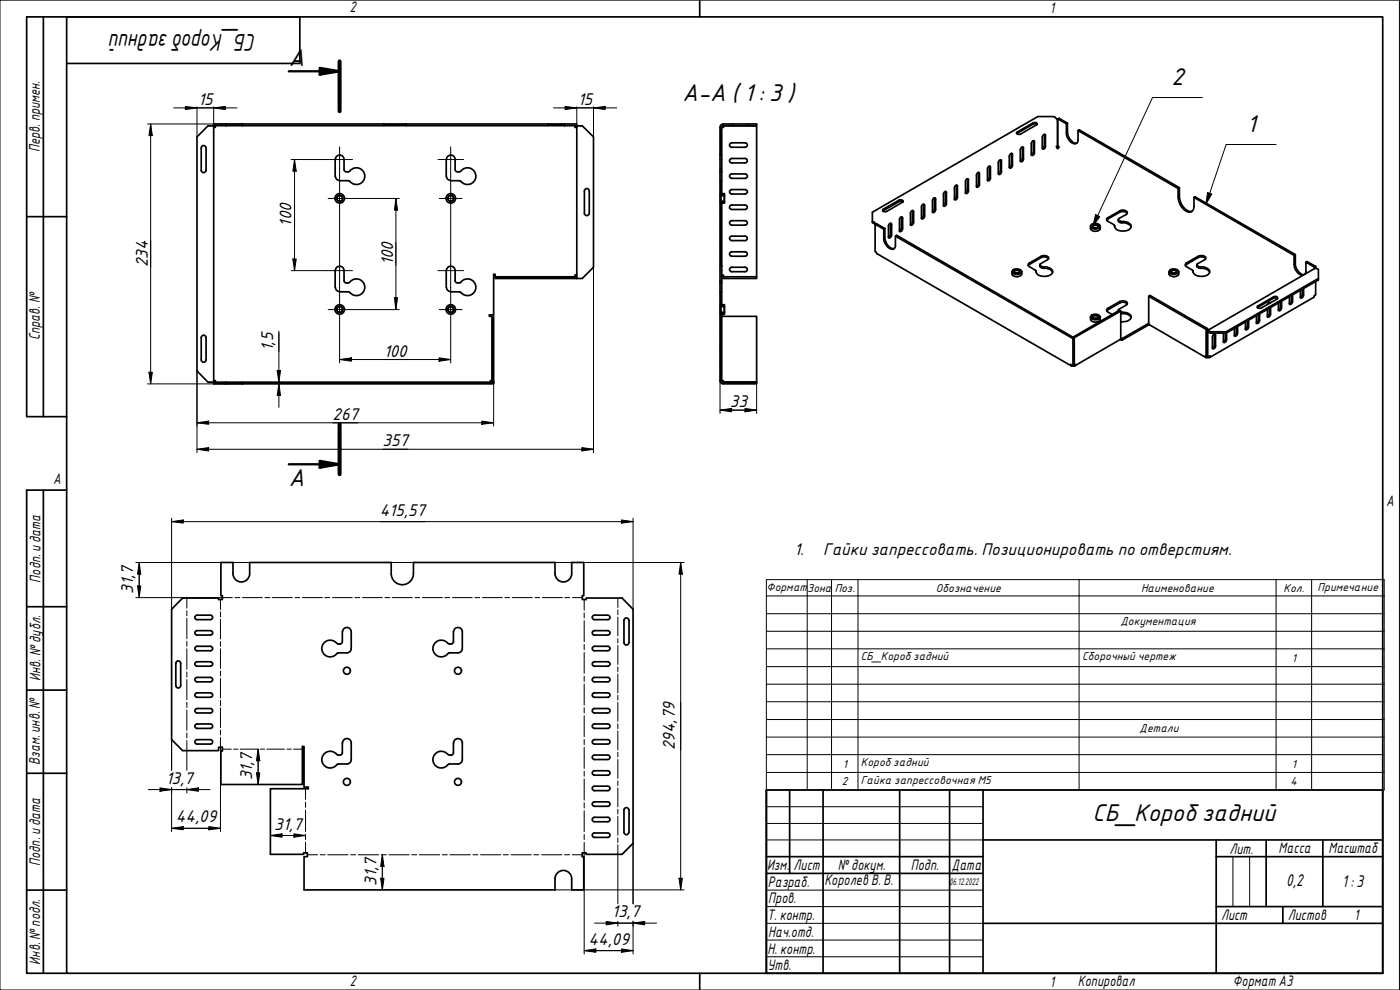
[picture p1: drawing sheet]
<svg xmlns="http://www.w3.org/2000/svg" width="420mm" height="297mm" viewBox="0 0 420 297" stroke-linecap="round" stroke-linejoin="round" font-family="sans-serif">
<g fill="none" stroke="#000" stroke-width=".3">
<path d="M220.2 37.2l-.5 .5M224.7 37.2l-.5 .5M216.6 54.3l-.5 .4M216.6 45.3l-.5 .5M216.6 40.8l-.5 .5M217.4 58.1l-.4 .6M216.6 76.7l-.5 .5M216.6 72.2l-.5 .5M216.6 67.7l-.5 .5M216.6 63.2l-.5 .5M217 60.4l-.3 .5M216.6 90.2l-.5 .5"/>
<path d="M216.6 99.2l-.5 .5M216.6 94.7l-.5 .5M216.6 91.5l.6 .5M216.7 93.7l.5 .6M216.6 112.6l-.5 .5M216.6 108.1l-.5 .5M216.6 103.6l-.5 .5M219 114.7l-.5 .5M223.5 114.7l-.5 .5"/>
</g>
<g fill="none" stroke="#000" stroke-width=".51">
<path d="M64.6 37.7v.5h-.5M67.8 37.2v.5M72.8 37.2v.5M115.3 37.2h6.6v.5h-6.6zM115.3 37.2h-51.2v.5h51.2M121.9 37.7h42.6M121.9 37.2h42.6M164.5 37.2h4.9v.5h-4.9zM169.4 37.2h3.6v.5h-3.6M172.6 37.7v.5h.5M173.1 37.8h1.7l3.3 3.3v39.1l-3.3 3.4h-1.7zM216.6 38.2h.5v-.4h10v45.8h-10"/>
<path d="M217.1 37.7l-.5 .5M217.1 37.2a.98 .98 0 0 0-1 1v8.3h.5v-8.3M217.1 37.2h10v.5h-10M305.1 39.7l5.2-2.9h.5l.5 .3-.2 .4-5 2.8-.8-.1zM311.2 37.4l-.4-.3-.8 .2-4.8 2.8M317.4 35.7v8.1l.4 .2-.4 .6-.3-.6 .3-.2v-7.6l-.3-.5-.9-.7h-4.7l-49.7 28.7v3.1l.8 .5v.4M317.4 35.7l.4-.2 2.6 1.4M317.4 35.7l2.6 1.4M320 37.1v2.8a3.1 3.1 0 0 0 2.9 3.2l.6-.8v-3.1M320.4 36.9v2.8a3.5 3.5 0 0 0 2.4 3.3l.4-.1M320.4 36.9l-.4 .2M323.5 39.2l30.1 17.4"/>
<path d="M323.5 39.2l.4-.2 30 17.3M59.1 41.1l3.3-3.3h1.7v76.9h-1.7l-3.3-3.4zM60.6 43.9l.8-.2 .4 .7v6.7a.73 .73 0 0 1-.7 .7 .73 .73 0 0 1-.7-.7v-6.7zM100.6 52.8a1.3 1.3 0 0 0 1.3 1.4M105 51.3a1.06 1.06 0 0 1-1.7-.5v-3a1.3 1.3 0 0 0-1.4-1.3 1.3 1.3 0 0 0-1.3 1.3v5.1M105 51.3a2.53 2.53 0 0 1 3.7-.2 2.53 2.53 0 0 1-.1 3.8 2.53 2.53 0 0 1-3.7-.6l-3-.1M133.9 47.9v5M134 47.8a1.3 1.3 0 0 1 1.3-1.3 1.3 1.3 0 0 1 1.3 1.3v3l.2 .6 .5 .1M134 52.8a1.3 1.3 0 0 0 1.3 1.4M138.3 51.3l-1 .2M138.4 51.3a2.53 2.53 0 0 1 3.7-.2 2.53 2.53 0 0 1-.2 3.8 2.53 2.53 0 0 1-3.7-.6l-2.9-.1M175.6 56.8l.8-.2 .4 .7v6.7a.73 .73 0 0 1-.7 .7 .73 .73 0 0 1-.7-.7v-6.7z"/>
<path d="M216.1 54.2h.5v4.3h-.5zM216.1 51.5h.5M216.1 46.5v7.7M216.1 58.5v2.1M216.3 58.6v1.8M216.3 58.7v1.7M216.6 58.1h.8v.6h-1.1v-.2h.3zM216.6 46.5v7.7M217.4 58.7v1.7M217.4 58.6v1.8M219.1 43l.5-.2h4a.67 .67 0 0 1 .7 .7 .67 .67 0 0 1-.7 .7l-4.2-.1-.5-.6zM219.1 47.7l.5-.2h4a.67 .67 0 0 1 .7 .7 .67 .67 0 0 1-.7 .7l-4.2-.1-.5-.6z"/>
<path d="M219.1 52.4l.5-.2h4a.67 .67 0 0 1 .7 .7 .67 .67 0 0 1-.7 .6h-4.2l-.5-.7zM219.1 57.1l.5-.2h4a.67 .67 0 0 1 .7 .7 .67 .67 0 0 1-.7 .6h-4.2l-.5-.7zM280.1 59.5l.5-.1 .2 .3v3.2l-.3 .7-.5 .2-.2-3.8zM280.4 59.4v3.3l-.6 .9M283.4 57.6l.4-.1 .2 .1v3.7l-.2 .4-.5 .2-.2-3.8zM283.7 57.5v3.3l-.6 .9M286.7 55.7l.4-.2 .2 .2v3.7l-.2 .4-.5 .2-.2-3.8zM287 55.5v3.4l-.6 .9M290 53.8l.4-.2 .2 .2v3.7l-.2 .4-.5 .2-.1-3.8zM290.3 53.6v3.4l-.5 .9M293.3 51.9l.4-.2 .2 .2v3.6l-.2 .5-.5 .2-.1-3.8zM293.6 51.7v3.4l-.5 .9"/>
<path d="M296.6 50l.4-.2 .2 .2v3.6l-.2 .5-.5 .2-.1-3.8zM296.9 49.8v3.4l-.5 .9M299.9 48.1l.4-.2 .2 .2v3.6l-.2 .5-.5 .2-.2-.3v-3.3zM300.2 47.9v3.4l-.5 .9M303.2 46.2l.4-.2 .2 .2v3.6l-.2 .5-.5 .2-.2-.3v-3.4zM303.5 46v3.4l-.5 .9M306.5 44.3l.4-.2 .2 .1v3.7l-.2 .5-.5 .2-.2-.4v-3.3zM306.8 44.1v3.4l-.5 .9M309.8 42.4l.4-.2 .3 .1v3.7l-.3 .5-.5 .2-.2-.4v-3.3zM310.1 42.2v3.4l-.5 .9M313.1 40.5l.4-.2 .3 .1v3.7l-.3 .5-.5 .2-.2-.4v-3.3zM313.4 40.3v3.4l-.5 .9"/>
<path d="M353.6 56.6a7.9 7.9 0 0 0 .4 4.4 3.5 3.5 0 0 0 3.3 2.6l.3-.1a1.66 1.66 0 0 0 .7-1.5v-2.8M353.9 56.3a8.3 8.3 0 0 0 .4 4.4 3.5 3.5 0 0 0 3.5 2.7M353.9 56.3l-.3 .3M358.3 59.2l30.1 17.4M358.3 59.2l.3-.2 30.1 17.4M216.1 60.6h.5v19.3h-.5zM216.1 79.9v7.7M216.3 60.4h1.1v.5h-.8v-.3zM216.6 79.9v7.7M219.1 61.7l.5-.2h4a.67 .67 0 0 1 .7 .7 .67 .67 0 0 1-.7 .7l-4.2-.1-.5-.6zM219.1 66.4l.5-.2h4a.67 .67 0 0 1 .7 .7 .67 .67 0 0 1-.7 .6h-4.2l-.5-.6zM219.1 71l.5-.1h4a.67 .67 0 0 1 .7 .6 .67 .67 0 0 1-.7 .7l-4.2-.1-.5-.6z"/>
<path d="M219.1 75.7l.5-.1h4a.67 .67 0 0 1 .7 .6 .67 .67 0 0 1-.7 .7l-4.2-.1-.5-.6zM261.8 66.4l1 .8M262.6 67.3v8.2l.6 .6 58.3 33.7M262.6 67.3l.4-.2 2.6 1.5M262.6 67.3l2.6 1.5M265 62.8l4.8-2.7h1l.3 .3-5 3h-1.1l-.1-.3zM265.2 68.8v2.7a3.2 3.2 0 0 0 2.9 3.3l.6-.8v-3.1M265.6 68.6v2.7a3.1 3.1 0 0 0 2.8 3.2M265.6 68.6l-.4 .2M266.9 67.2l.5-.2 .2 .3v3.2l-.3 .7-.5 .2-.2-3.8zM267.2 67v3.5l-.6 .7M268.7 70.9l53.3 30.7"/>
<path d="M268.7 70.9l.4-.3 53.3 30.8M270.2 65.3l.5-.2 .2 .3v3.2l-.3 .7-.5 .2-.2-3.8zM270.5 65.1v3.5l-.6 .7M271 60.6l-1-.2-5.1 2.9M273.5 63.4l.5-.2 .2 .3v3.2l-.3 .7-.5 .2-.2-3.8zM273.8 63.2v3.5l-.6 .7M276.8 61.5l.5-.2 .2 .3v3.2l-.3 .7-.5 .2-.2-3.8zM277.1 61.3v3.5l-.6 .7M308.7 79.1l3.8-2.2a1.46 1.46 0 0 1 2.2 .6l-.4 .5-2.2 1.3v.3l.5 .3a3.6 3.6 0 0 1 3.3 1.4 2.19 2.19 0 0 1-2.8 1.6 1.79 1.79 0 0 1-2.2-1.7l-2.2-1.4zM312 79.5l.1 .5 .5 .4a3.8 3.8 0 0 1 3.3 1.3M314.7 77.6l-.8-.5h-1.1l-4.2 2.6M327.3 67.9a1.48 1.48 0 0 0 .7 1.5 1.48 1.48 0 0 0 1.7-.2l.4-.4 .1-.9"/>
<path d="M327.5 67.5a1.77 1.77 0 0 1 2.7 .4 1.62 1.62 0 0 1-1.5 .9 1.62 1.62 0 0 1-1.4-1.1zM328 67.5l1.1-.1 .5 .2a.91 .91 0 0 1-.7 .9 .91 .91 0 0 1-1-.4zM328.1 68.3l-.1-.2a.77 .77 0 0 1 .7-.6 .77 .77 0 0 1 .8 .6l-.1 .2M328.3 68.4h.9zM328.4 68.4h.7M332.2 65.5l3.8-2.2a1.46 1.46 0 0 1 2.3 .6l-.4 .5-2.2 1.3v.3l.5 .3a3.6 3.6 0 0 1 3.3 1.4 2.08 2.08 0 0 1-2.8 1.6 2.11 2.11 0 0 1-2.4-1.9l-1.8-1a.55 .55 0 0 1-.3-.9zM334.5 67.7v.4M335.6 65.8l.1 .6 .5 .4a3.4 3.4 0 0 1 3.3 1.3M338.3 64l-.8-.5h-1.1l-3.9 2.2-.3 .4M355.9 79.1l3.7-2.2a1.5 1.5 0 0 1 2.3 .6l-.4 .5-2.3 1.3v.3l.5 .3a3.6 3.6 0 0 1 3.3 1.4 2.08 2.08 0 0 1-2.7 1.6 2.12 2.12 0 0 1-2.4-1.8l-1.9-1.1a.56 .56 0 0 1-.1-.9zM359.2 79.5v.5l.5 .4a3.8 3.8 0 0 1 3.3 1.3M361.8 77.6l-.7-.5h-1.2l-4.2 2.6"/>
<path d="M391.9 78.7v2.7l-.2 .9M391.9 78.7l2.6 1.4M391.9 78.7l.3-.2 2.6 1.4M394.8 79.9v.6M394.8 79.9l-.3 .2M101.9 87.5a1.41 1.41 0 0 1-1.3-1.3v-5a1.3 1.3 0 0 1 1.4-1.3 1.3 1.3 0 0 1 1.3 1.3v3a1.15 1.15 0 0 0 1 .7 1.15 1.15 0 0 0 1.1-.7 2.53 2.53 0 0 1 3.6 .5 2.53 2.53 0 0 1-.6 3.6 2.53 2.53 0 0 1-3.5-.6l-3-.1M133.9 81.2v5M134 81.2a1.3 1.3 0 0 1 1.3-1.3 1.3 1.3 0 0 1 1.3 1.3v3l.2 .5 .5 .2M134 86.2a1.3 1.3 0 0 0 1.3 1.3M137.3 84.9h.7a2.54 2.54 0 0 1 3.6-1 2.54 2.54 0 0 1 .7 3.6 2.54 2.54 0 0 1-3.6 .6l-.7-.5h-2.7M147.6 94.9h.5v19.7h-.5zM148.6 83v-.7h-.5v12.2h-1.2v.4h.7"/>
<path d="M148.6 83h24.4v.6h-24.4zM173.1 82.5h-.5v.5M216.1 87.6h.5v4.2h-.5zM216.1 84.9h.5M216.1 91.8v2.1M216.3 93.8l1.1-.1v.6h-.8v-.4zM216.3 91.9v1.9M216.3 92v1.7M216.6 83.4l.5 .1M216.6 94.9h10.5v19.7h-10v-.4h-.5M216.6 91.4h.8v.5l-1.1 .1v-.2h.3zM217.1 83l-.5-.5h.5v.5h10"/>
<path d="M217.4 92v1.7M217.4 91.9v1.9M219.1 80.4l.5-.2h4a.67 .67 0 0 1 .7 .7 .67 .67 0 0 1-.7 .6h-4.2l-.5-.6zM303.7 81.3a1.82 1.82 0 0 1 2.9 .2 1.62 1.62 0 0 1-1.5 .8 1.62 1.62 0 0 1-1.4-1zM303.7 81.5a1.47 1.47 0 0 0 .8 1.5 1.47 1.47 0 0 0 1.6-.2l.5-.4v-.9M304.3 81.3a1.08 1.08 0 0 1 1.8 .3 1.13 1.13 0 0 1-1.9-.1zM304.5 81.9l-.1-.1a.87 .87 0 0 1 .7-.7 .87 .87 0 0 1 .9 .5l-.2 .3M304.7 82h.9h-.9M304.8 82h.7M311 81.3v.3M327.3 95.1a1.48 1.48 0 0 0 .7 1.5 1.48 1.48 0 0 0 1.7-.2l.4-.3 .1-1M327.5 94.7a1.77 1.77 0 0 1 2.7 .5 1.68 1.68 0 0 1-2.9-.2z"/>
<path d="M327.9 94.9a1.02 1.02 0 0 1 1.7 .3 .97 .97 0 0 1-1 .5 .97 .97 0 0 1-.7-.8zM328.1 95.5l-.1-.1a.77 .77 0 0 1 .7-.7 .77 .77 0 0 1 .8 .7l-.1 .1M328.3 95.6h.9zM328.4 95.6h.7M335.6 93.1v.2M335.7 93.3l.1-.5 2.4-1.4a.79 .79 0 0 0-.1-.9 .79 .79 0 0 0-.9-.2l-1.2 .2-3.5 2a.55 .55 0 0 0-.3 .9l1.6 .9M336.4 94a3.4 3.4 0 0 1 3.1 1.3M336.4 93.6a3.4 3.4 0 0 1 3.1 1.3 2.13 2.13 0 0 1-2.6 1.7l-.5-.1M336.4 93.3v8.2M338.3 91.2l-.8-.5-1.1 .1-4.2 2.5M344.7 97l.2 .4 17 9.9M344.7 97v-8.1l.4-.3 17.3 10"/>
<path d="M344.7 97l-8 4.6M344.7 88.9l17.3 10M344.9 97.4l-8.2 4.7M350.8 81.5a1.47 1.47 0 0 0 .8 1.5 1.47 1.47 0 0 0 1.7-.2l.4-.4 .1-.9M351 81.1a1.8 1.8 0 0 1 2.8 .4 1.74 1.74 0 0 1-3 .1zM351.5 81.3a1.01 1.01 0 0 1 1.7 .3 1.13 1.13 0 0 1-1.9-.1zM351.7 81.9l-.2-.1a.77 .77 0 0 1 .8-.7 .77 .77 0 0 1 .8 .7l-.2 .1M351.9 82h.8zM352 82h.6M358.1 81.3v.3M362.3 99.2l32.4-18.7 1 .3v3.2l-27.7 15.9M362.4 98.6l-.4 .3v8.1"/>
<path d="M362.4 98.6v.6M363.3 99.9l-.7-.3-.1 .1v7.5l.7-.4-.2 .4h-.5M363.3 99.6l-.9-.4-.3 .5v7.3l.4 .2M363.3 99.6h4.7v.3M363.3 99.6v.3M363.3 99.9h4.7M367.7 99.9v2l-.5 .7M368.1 99.9v2l-.1 .5-.6 .4-.2-.1v-2.8M371 98.2v1.8l-.5 .7M371.4 98v2l-.1 .5-.6 .4-.2-.1v-2.3M374.3 96.3v1.8l-.5 .7M374.7 96.1v2l-.1 .5-.6 .4-.2-.1v-2.3"/>
<path d="M377.3 91.9l5.2-3 .9 .3-.1 .5-5 2.8-.8-.1zM377.6 94.3v1.9l-.5 .7M378 94.2v2l-.3 .7-.4 .2-.2-.1v-2.3M380.9 92.4v1.9l-.5 .7M380.9 90.7v.3M381.3 90.9l-.5-.1-.4 .6M381.3 92.3v2l-.3 .7-.4 .2-.2-.2v-2.2M383.4 89.6l-.7-.3-.5 .2-4.8 2.8M384.2 90.5v1.9l-.5 .7M384.6 90.3v2.1l-.3 .7-.4 .2-.2-.2v-2.2M387.5 88.6v1.9l-.5 .7M387.9 88.4v2.1l-.3 .7-.4 .2-.2-.2v-2.2"/>
<path d="M390.8 86.7v1.7l-.5 .9M391.2 86.5v2.1l-.3 .7-.4 .2-.2-.2v-2.2M391.4 82.4a3.4 3.4 0 0 1-2.7-3.3v-2.7l-.3 .2v2.8a3.4 3.4 0 0 0 2.6 3.2M394.5 80.1v.5M394.8 84.4v4.1l-.3 .2-.2 .5-31.3 18.1M395.7 83.6l-27.7 16M60.4 101.3v6.7a.73 .73 0 0 0 .7 .7 .73 .73 0 0 0 .7-.7v-6.7M60.4 101.3a.73 .73 0 0 1 .7-.7 .73 .73 0 0 1 .7 .7M64.1 114.2h.5v.5M67.8 114.7h5v.5M67.8 114.7h-3.7v.5h84v-.5h-75.3M67.8 114.7v.5"/>
<path d="M147.6 114.2h-.5v.5M216.6 114.2l.5 .5M216.6 114.2v-20.3h-.5v20.3a.99 .99 0 0 0 1 1M217.1 114.7h10v.5h-10M322 101.6v8.1l-.7-.4 .3 .5 .4-.1M322 101.6l.4-.2v8.1l-.4 .2M322.1 101.1l13.9-8 .4 .2-14 8M322.1 101.1l.3 .2M322.1 101.1v.1M322.4 109.5l.3-.2-.1 .4h-.6M322.4 101.3v8.2M336.4 101.5l.3 .1v.5l-.5-.3"/>
<path d="M336.4 101.5l-.2 .3-13.7 8M362.1 107l-.3-.2 .2 .5 .5-.1M364 100.6l.5-.3 .3 .3v3.2l-.1 .5-.5 .4-.3-.3zM364.4 100.3v3.5l-.5 .7M69.9 172.1v-3.3h-3.6v9.9h.4v1.2h-1.1v-.5h-10.8l-3.3 3.4v39.1l3.3 3.3h10.8v-1h1.1v1.1h-.4v10.1h24.4v-11.4h.5v12.1h1.3v.6h-11.3v19.6h9.9v-.4h1.2v1.1h-1.1v10h75.4v-3.3M69.9 172.1a2.51 2.51 0 0 0 2.5 2.5 2.51 2.51 0 0 0 2.5-2.5M74.9 172.1v-3.3h42.5v3.3M117.4 172.1a3.3 3.3 0 0 0 3.3 3.3 3.3 3.3 0 0 0 3.4-3.3M124.1 172.1v-3.3h42.5v3.3M166.6 172.1a2.51 2.51 0 0 0 2.5 2.5 2.51 2.51 0 0 0 2.5-2.5M171.6 172.1v-3.3h3.6v9.9h-.4v1.2h1.1v-.5h10.8l3.3 3.4v70.2l-3.3 3.3h-10.8v-.4h-1.1v1.1h.4v10h-3.6v-3.3M52.8 199a.73 .73 0 0 1 .7-.7 .73 .73 0 0 1 .7 .7"/>
<path d="M52.8 199v6.7M54.2 199v6.7M63.1 198.6h-3.9a.67 .67 0 0 0-.7 .6 .67 .67 0 0 0 .7 .7h3.9M63.1 193.9h-3.9a.67 .67 0 0 0-.7 .7 .67 .67 0 0 0 .7 .6h3.9M63.1 189.2h-3.9a.67 .67 0 0 0-.7 .7 .67 .67 0 0 0 .7 .6h3.9M63.1 184.6h-3.9a.67 .67 0 0 0-.7 .6 .67 .67 0 0 0 .7 .7h3.9M63.2 198.6a.67 .67 0 0 1 .6 .6 .67 .67 0 0 1-.6 .7M63.2 193.9a.67 .67 0 0 1 .6 .7 .67 .67 0 0 1-.6 .6M63.2 189.2a.67 .67 0 0 1 .6 .7 .67 .67 0 0 1-.6 .6M63.2 184.6a.67 .67 0 0 1 .6 .6 .67 .67 0 0 1-.6 .7M101.5 195.9h2.6M101.6 193.2a4.4 4.4 0 0 0-3.3-1 2.51 2.51 0 0 0-1.3 3.8 2.51 2.51 0 0 0 4 .2"/>
<path d="M101.6 195.9l-.5 .2M102.7 192.5l-.4 .7h-.8M102.7 189.5v3.1M102.8 189.6a1.3 1.3 0 0 1 1.3-1.3 1.3 1.3 0 0 1 1.3 1.3M105.4 189.5v5.1a1.3 1.3 0 0 1-1.3 1.3M136.1 192.5a1.12 1.12 0 0 1-1 .8 1.12 1.12 0 0 1-1.1-.7 2.51 2.51 0 0 0-3.5 .4 2.51 2.51 0 0 0 .3 3.5 2.51 2.51 0 0 0 3.6-.3M136.1 189.5v3.1M136.1 189.6a1.3 1.3 0 0 1 1.3-1.3 1.3 1.3 0 0 1 1.3 1.3M137.4 195.9h-2.5l-.5 .2M138.7 189.5v5.1a1.3 1.3 0 0 1-1.3 1.3M178.4 198.6h4a.67 .67 0 0 1 .7 .6 .67 .67 0 0 1-.7 .7h-4M178.4 193.9h4a.67 .67 0 0 1 .7 .7 .67 .67 0 0 1-.7 .6h-4"/>
<path d="M178.4 189.2h4a.67 .67 0 0 1 .7 .7 .67 .67 0 0 1-.7 .6h-4M178.4 184.6h4a.67 .67 0 0 1 .7 .6 .67 .67 0 0 1-.7 .7h-4M178.4 198.6a.67 .67 0 0 0-.7 .6 .67 .67 0 0 0 .7 .7M178.4 193.9a.67 .67 0 0 0-.7 .7 .67 .67 0 0 0 .7 .6M178.4 189.2a.67 .67 0 0 0-.7 .7 .67 .67 0 0 0 .7 .6M178.4 184.6a.67 .67 0 0 0-.7 .6 .67 .67 0 0 0 .7 .7M187.3 186.1a.73 .73 0 0 1 .7-.7 .73 .73 0 0 1 .7 .7M187.3 186.1v6.7M187.3 192.8a.73 .73 0 0 0 .7 .7 .73 .73 0 0 0 .7-.7M188.8 186.1v6.7M52.8 205.7a.73 .73 0 0 0 .7 .7 .73 .73 0 0 0 .7-.7M63.1 217.2h-3.9a.67 .67 0 0 0-.7 .7 .67 .67 0 0 0 .7 .7h3.9"/>
<path d="M63.1 212.6h-3.9a.67 .67 0 0 0-.7 .7 .67 .67 0 0 0 .7 .6h3.9M63.1 207.9h-3.9a.67 .67 0 0 0-.7 .7 .67 .67 0 0 0 .7 .6h3.9M63.1 203.2h-3.9a.67 .67 0 0 0-.7 .7 .67 .67 0 0 0 .7 .7h3.9M63.2 217.2a.67 .67 0 0 1 .6 .7 .67 .67 0 0 1-.6 .7M63.2 212.6a.67 .67 0 0 1 .6 .7 .67 .67 0 0 1-.6 .6M63.2 207.9a.67 .67 0 0 1 .6 .7 .67 .67 0 0 1-.6 .6M63.2 203.2a.67 .67 0 0 1 .6 .7 .67 .67 0 0 1-.6 .7M178.4 217.2h4a.67 .67 0 0 1 .7 .7 .67 .67 0 0 1-.7 .7h-4M178.4 212.6h4a.67 .67 0 0 1 .7 .7 .67 .67 0 0 1-.7 .6h-4M178.4 207.9h4a.67 .67 0 0 1 .7 .7 .67 .67 0 0 1-.7 .6h-4M178.4 203.2h4a.67 .67 0 0 1 .7 .7 .67 .67 0 0 1-.7 .7h-4M178.4 217.2a.67 .67 0 0 0-.7 .7 .67 .67 0 0 0 .7 .7"/>
<path d="M178.4 212.6a.67 .67 0 0 0-.7 .7 .67 .67 0 0 0 .7 .6M178.4 207.9a.67 .67 0 0 0-.7 .7 .67 .67 0 0 0 .7 .6M178.4 203.2a.67 .67 0 0 0-.7 .7 .67 .67 0 0 0 .7 .7M63.1 221.9h-3.9a.67 .67 0 0 0-.7 .7 .67 .67 0 0 0 .7 .7h3.9M63.2 221.9a.67 .67 0 0 1 .6 .7 .67 .67 0 0 1-.6 .7M101 226.3a2.51 2.51 0 0 0-3.6-.2 2.51 2.51 0 0 0 0 3.7 2.51 2.51 0 0 0 3.6-.3M101.1 226.3l.5 .3M101.5 229.2h2.6M101.6 229.2l-.5 .3M102.7 222.9v3.2l-.4 .4-.8 .1M102.8 222.9a1.3 1.3 0 0 1 1.3-1.3 1.3 1.3 0 0 1 1.3 1.3M105.4 227.9a1.3 1.3 0 0 1-1.3 1.3"/>
<path d="M105.4 222.9v5M134.4 226.3a2.51 2.51 0 0 0-3.7-.2 2.51 2.51 0 0 0 0 3.7 2.51 2.51 0 0 0 3.7-.3M136.1 222.9v3a1.01 1.01 0 0 1-1.7 .4M136.1 222.9a1.3 1.3 0 0 1 1.3-1.3 1.3 1.3 0 0 1 1.3 1.3M137.4 229.2h-2.5l-.5 .3M138.7 227.9a1.3 1.3 0 0 1-1.3 1.3M138.7 222.9v5M178.4 221.9h4a.67 .67 0 0 1 .7 .7 .67 .67 0 0 1-.7 .7h-4M178.4 235.9h4a.67 .67 0 0 1 .7 .7 .67 .67 0 0 1-.7 .6h-4M178.4 231.3h4a.67 .67 0 0 1 .7 .6 .67 .67 0 0 1-.7 .7h-4M178.4 226.6h4a.67 .67 0 0 1 .7 .6 .67 .67 0 0 1-.7 .7h-4M178.4 221.9a.67 .67 0 0 0-.7 .7 .67 .67 0 0 0 .7 .7"/>
<path d="M178.4 235.9a.67 .67 0 0 0-.7 .7 .67 .67 0 0 0 .7 .6M178.4 231.3a.67 .67 0 0 0-.7 .6 .67 .67 0 0 0 .7 .7M178.4 226.6a.67 .67 0 0 0-.7 .6 .67 .67 0 0 0 .7 .7M178.4 245.2h4a.67 .67 0 0 1 .7 .7 .67 .67 0 0 1-.7 .7h-4M178.4 240.6h4a.67 .67 0 0 1 .7 .7 .67 .67 0 0 1-.7 .6h-4M178.4 249.9h4a.67 .67 0 0 1 .7 .7 .67 .67 0 0 1-.7 .7h-4M178.4 245.2a.67 .67 0 0 0-.7 .7 .67 .67 0 0 0 .7 .7M178.4 240.6a.67 .67 0 0 0-.7 .7 .67 .67 0 0 0 .7 .6M178.4 249.9a.67 .67 0 0 0-.7 .7 .67 .67 0 0 0 .7 .7M188.7 243a.73 .73 0 0 0-.7-.7 .73 .73 0 0 0-.7 .7v6.7a.73 .73 0 0 0 .7 .7 .73 .73 0 0 0 .7-.7M188.8 243v6.7M166.6 263.7a2.51 2.51 0 0 1 2.5-2.5 2.51 2.51 0 0 1 2.5 2.5"/>
<circle cx="101.9" cy="59.5" r=".86"/>
<circle cx="101.9" cy="59.5" r=".92"/>
<circle cx="101.9" cy="59.5" r="1.43"/>
<circle cx="135.3" cy="59.5" r=".86"/>
<circle cx="135.3" cy="59.5" r=".92"/>
<circle cx="135.3" cy="59.5" r="1.43"/>
<circle cx="101.9" cy="92.9" r=".86"/>
<circle cx="101.9" cy="92.9" r=".92"/>
<circle cx="101.9" cy="92.9" r="1.43"/>
<circle cx="135.3" cy="92.9" r=".86"/>
<circle cx="135.3" cy="92.9" r=".92"/>
<circle cx="135.3" cy="92.9" r="1.43"/>
<circle cx="104.1" cy="201.2" r="1.05"/>
<circle cx="137.4" cy="201.2" r="1.05"/>
<circle cx="104.1" cy="234.6" r="1.05"/>
<circle cx="137.4" cy="234.6" r="1.05"/>
</g>
<g fill="none" stroke="#000" stroke-width=".3">
<path d="M56.1 179.4v3.1M66.2 179.9v3M66.7 179.3h3M70.5 179.3h1.5M72.8 179.3h5.9M79.5 179.3h1.5M81.7 179.3h6.1M88.5 179.3h1.5M90.7 179.3h6.1M97.5 179.3h1.5M99.8 179.3h5.9M106.5 179.3h1.5"/>
<path d="M108.8 179.3h5.9M115.5 179.3h1.5M117.7 179.3h6.1M124.5 179.3h1.5M126.7 179.3h6.1M133.5 179.3h1.5M135.8 179.3h5.9M142.5 179.3h1.5M144.8 179.3h5.9M151.5 179.3h1.5M153.7 179.3h6.1M160.5 179.3h1.5"/>
<path d="M162.8 179.3h6M169.5 179.3h1.5M171.8 179.3h3M175.3 179.9v3.2M185.4 179.4v2.9M56.1 183.2v1.6M56.1 185.5v6.1M56.1 192.4v1.5M56.1 194.7v6.1M66.2 183.6v1.5M66.2 185.8v5.9M66.2 192.5v1.4"/>
<path d="M66.2 194.7v5.9M175.3 183.9v1.5M175.3 186.2v6.4M175.3 193.3v1.6M175.3 195.8v6.2M185.4 183v1.5M185.4 185.2v5.6M185.4 191.6v1.4M185.4 193.7v5.7M56.1 201.6v1.5M56.1 203.9v6.1M56.1 210.7v1.6"/>
<path d="M56.1 213v6.1M56.1 219.9v1.5M66.2 201.3v1.5M66.2 203.6v5.9M66.2 210.2v1.5M66.2 212.4v5.9M66.2 219.1v1.4M175.3 202.9v1.6M175.3 205.2v6.4M175.3 212.3v1.6M175.3 214.7v6.3M185.4 200.1v1.4"/>
<path d="M185.4 202.2v5.7M185.4 208.6v1.4M185.4 210.7v5.8M185.4 217.2v1.4M185.4 219.3v5.7M56.1 222.2v3M66.2 221.3v2.9M66.7 224.8h2.7M70.1 224.8h1.3M72.1 224.8h5.3M78.1 224.8h1.3M80.1 224.8h5.3"/>
<path d="M86.1 224.8h1.3M88.1 224.8h2.6M91.7 236.7v3.1M175.3 221.9v1.5M175.3 224.2v6.4M175.3 231.4v1.5M175.3 233.7v6.4M185.4 225.7v1.4M185.4 227.9v5.6M185.4 234.3v1.4M185.4 236.4v5.7M91.7 240.7v1.5"/>
<path d="M91.7 243.1v6.4M91.7 250.3v1.6M91.7 252.7v3.2M92.3 256.5h3M96.1 256.5h1.5M98.4 256.5h6.1M105.2 256.5h1.5M107.5 256.5h6.2M114.4 256.5h1.6M116.7 256.5h6.1M123.6 256.5h1.5M125.9 256.5h6.1"/>
<path d="M132.7 256.5h1.5M135 256.5h6.2M141.9 256.5h1.5M144.2 256.5h6.1M151.1 256.5h1.5M153.4 256.5h6M160.2 256.5h1.5M162.6 256.5h6.1M169.4 256.5h1.5M171.7 256.5h3.1M175.3 240.8v1.6M175.3 243.3v6.2"/>
<path d="M175.3 250.4v1.6M175.3 252.7v3.2M185.4 242.8v1.5M185.4 245v5.6M185.4 251.4v1.4M185.4 253.5v2.8"/>
</g>
<path d="M101.9 18.4v15M101.9 127.3v15" fill="none" stroke="#000" stroke-width="1.2"/>
<path d="M86.7 21.4h15.2M95.9 20.4l6 1-6 1zM86.7 139.3h15.2M95.9 138.3l6 1-6 1z" fill="none" stroke="#000" stroke-width=".7"/>
<g fill="#000">
<path d="M95.9 20.4l6 1-6 1z" fill-rule="evenodd"/>
<path d="M95.9 138.3l6 1-6 1z" fill-rule="evenodd"/>
</g>
<path d="M20 5.1h395v286.9h-395zM210 0v5.1M210 292v5" fill="none" stroke="#000" stroke-width=".51"/>
<path d="M0 0h420v297h-420z" fill="none" stroke="#000" stroke-width=".3"/>
<g fill="none" stroke="#000" stroke-width=".51">
<path d="M230 237h185v55h-185zM237 237v25.1M247 237v55M270 237v55M285 237v55M295 237v55M230 257h65M295 252h120M365 257h50M365 252v40M380 252v20M397 252v20"/>
<path d="M230 262.1h65M295 277h120M365 272h50M385 272v5"/>
</g>
<path d="M230 242h65M230 247.1h65M230 252h65M370 257v15M375 257v15M230 267.1h65M230 272h65M230 277h65M230 282.1h65M230 287.1h65" fill="none" stroke="#000" stroke-width=".3"/>
<path d="M13 5.1v119.9M20 19h70v-13.9h-82v119.9h12M8 65h12M13 147.1v144.9M20 147.1h-12v144.9h12M8 182h12M8 207.1h12M8 232h12M8 267.1h12" fill="none" stroke="#000" stroke-width=".51"/>
<g fill="none" stroke="#000" stroke-width=".3">
<path d="M44.3 37.2h28.5M45.2 37.2l.5 3.5h-1zM45.2 37.2v78M52.1 32.4h19M55.6 31.9l3.5 .5-3.5 .5zM59.1 32.1v9M64.1 32.4l3.5-.5v1zM64.1 32.1v5.7M166.1 32.4h19M169.6 31.9l3.5 .5-3.5 .5zM173.1 32.1v5.7M178.1 32.4l3.5-.5v1z"/>
<path d="M178.1 32.1v9M87.4 47.9h10.7M88.4 47.9l.5 3.5h-1zM88.4 47.9v33.3M101.9 52.9v3.2M105.4 59.5h14.4M118.8 59.5l.5 3.5h-.9zM118.8 59.5v33.4M135.3 52.9v3.2M87.9 77.7h1l-.5 3.5zM101.9 63v14.3M135.3 63v14.3"/>
<path d="M83.7 99.4v22.8M83.7 99.9v5.6M87.4 81.2h10.7M101.9 86.2v3.3M101.9 96.3v12.6M105.4 92.9h14.4M118.4 89.3h.9l-.5 3.6zM135.3 86.2v3.3M135.3 96.3v12.6M178.1 80.2v55.6M44.3 115.2h28.5M44.7 111.7h1l-.5 3.5z"/>
<path d="M59.1 111.3v24.5M83.2 111.2h1l-.5 3.5zM83.7 115.2l.5 3.5h-1zM101.9 107.9l3.6-.5v1zM101.9 107.9h33.4M131.8 107.4l3.5 .5-3.5 .5zM148.1 114.6v13.2M216.1 114.2v9.9M227.1 114.6v9.5M59.1 134.8l3.5-.5v1zM59.1 126.9l3.5-.5v.9zM59.1 134.8h119"/>
<path d="M59.1 126.9h89M144.6 126.4l3.5 .5-3.5 .4zM174.6 134.3l3.5 .5-3.5 .5zM216.1 123l3.5-.5v1.1zM216.1 123h11M223.6 122.5l3.5 .5-3.5 .6zM51.5 156.5l3.5-.5v1zM51.5 155.5v27.3M51.5 156.5h138.5M186.5 156l3.5 .5-3.5 .5zM190 155.5v27.3M40.8 179.3h25.9"/>
<path d="M40.8 168.8h34.1M41.3 175.8h.9l-.4 3.5zM41.8 168.8l.4 3.5h-.9zM41.8 168.8v10.5M117.4 168.8h87.9M204.3 168.8l.5 3.5h-1zM204.3 168.8v98.2M44.5 236.9h18.6M48 236.4l3.5 .5-3.5 .5zM51.5 221.9v9.2M51.5 236.3v13.2M56.1 236.9l3.5-.5v1z"/>
<path d="M56.1 225.2v5.9M56.1 236.3v1.6M66.2 224.2v25.3M77 231.9h1l-.5 3.5zM77.5 224.8l.5 3.5h-1zM77.5 224.8v10.6M51.5 248.5l3.5-.5v1zM51.5 248.5h14.7M62.7 248l3.5 .5-3.5 .5zM81.2 250.7l3.4-.5v1zM81.2 250.7h10.5M88.2 250.2l3.5 .5-3.5 .5z"/>
<path d="M114.7 256.5l.6 3.5h-1.1zM114.7 256.5v10.5M175.3 255.9v30.3M185.4 256.3v14.9M190 253v18.2M114.2 263.5h1.1l-.6 3.5zM166.6 267h38.7M178.4 277h18.6M181.9 276.5l3.5 .5-3.5 .5zM185.4 276.4v1.5M190 277l3.5-.5v1zM190 276.4v9.8"/>
<path d="M203.8 263.5h1l-.5 3.5zM175.3 285.2l3.5-.5v1zM175.3 285.2h14.7M186.5 284.7l3.5 .5-3.5 .5z"/>
</g>
<g fill="#000">
<path d="M55.6 31.9l3.5 .5-3.5 .5z" fill-rule="evenodd"/>
<path d="M64.1 32.4l3.5-.5v1z" fill-rule="evenodd"/>
<path d="M169.6 31.9l3.5 .5-3.5 .5z" fill-rule="evenodd"/>
<path d="M178.1 32.4l3.5-.5v1z" fill-rule="evenodd"/>
<path d="M45.2 37.2l.5 3.5h-1z" fill-rule="evenodd"/>
<path d="M88.4 47.9l.5 3.5h-1z" fill-rule="evenodd"/>
<path d="M87.9 77.7h1l-.5 3.5z" fill-rule="evenodd"/>
<path d="M118.8 59.5l.5 3.5h-.9z" fill-rule="evenodd"/>
<path d="M118.4 89.3h.9l-.5 3.6z" fill-rule="evenodd"/>
<path d="M44.7 111.7h1l-.5 3.5z" fill-rule="evenodd"/>
<path d="M83.2 111.2h1l-.5 3.5z" fill-rule="evenodd"/>
<path d="M83.7 115.2l.5 3.5h-1z" fill-rule="evenodd"/>
<path d="M101.9 107.9l3.6-.5v1z" fill-rule="evenodd"/>
<path d="M131.8 107.4l3.5 .5-3.5 .5z" fill-rule="evenodd"/>
<path d="M59.1 134.8l3.5-.5v1z" fill-rule="evenodd"/>
<path d="M59.1 126.9l3.5-.5v.9z" fill-rule="evenodd"/>
<path d="M144.6 126.4l3.5 .5-3.5 .4z" fill-rule="evenodd"/>
<path d="M174.6 134.3l3.5 .5-3.5 .5z" fill-rule="evenodd"/>
<path d="M216.1 123l3.5-.5v1.1z" fill-rule="evenodd"/>
<path d="M223.6 122.5l3.5 .5-3.5 .6z" fill-rule="evenodd"/>
<path d="M51.5 156.5l3.5-.5v1z" fill-rule="evenodd"/>
<path d="M186.5 156l3.5 .5-3.5 .5z" fill-rule="evenodd"/>
<path d="M41.3 175.8h.9l-.4 3.5z" fill-rule="evenodd"/>
<path d="M41.8 168.8l.4 3.5h-.9z" fill-rule="evenodd"/>
<path d="M204.3 168.8l.5 3.5h-1z" fill-rule="evenodd"/>
<path d="M48 236.4l3.5 .5-3.5 .5z" fill-rule="evenodd"/>
<path d="M56.1 236.9l3.5-.5v1z" fill-rule="evenodd"/>
<path d="M77 231.9h1l-.5 3.5z" fill-rule="evenodd"/>
<path d="M77.5 224.8l.5 3.5h-1z" fill-rule="evenodd"/>
<path d="M51.5 248.5l3.5-.5v1z" fill-rule="evenodd"/>
<path d="M62.7 248l3.5 .5-3.5 .5z" fill-rule="evenodd"/>
<path d="M81.2 250.7l3.4-.5v1z" fill-rule="evenodd"/>
<path d="M88.2 250.2l3.5 .5-3.5 .5z" fill-rule="evenodd"/>
<path d="M114.7 256.5l.6 3.5h-1.1z" fill-rule="evenodd"/>
<path d="M114.2 263.5h1.1l-.6 3.5z" fill-rule="evenodd"/>
<path d="M181.9 276.5l3.5 .5-3.5 .5z" fill-rule="evenodd"/>
<path d="M190 277l3.5-.5v1z" fill-rule="evenodd"/>
<path d="M203.8 263.5h1l-.5 3.5z" fill-rule="evenodd"/>
<path d="M175.3 285.2l3.5-.5v1z" fill-rule="evenodd"/>
<path d="M186.5 284.7l3.5 .5-3.5 .5z" fill-rule="evenodd"/>
</g>
<g fill="none" stroke="#000" stroke-width=".3">
<path d="M98.1 47.9h7.7M98.5 59.5h6.9M101.9 56.1v6.9M101.9 44.1v8.8M131.4 47.9h7.7M131.8 59.5h6.9M135.3 56.1v6.9M135.3 44.1v8.8M101.9 77.3v8.9M135.3 77.3v8.9M98.1 81.2h7.7M98.5 92.9h6.9"/>
<path d="M101.9 89.5v6.8M131.4 81.2h7.7M131.8 92.9h6.9M135.3 89.5v6.8"/>
</g>
<g fill="none" stroke="#000" stroke-width=".3">
<path d="M360.9 29.3h-15l-17.9 38.6M362.4 57.8l1.3 .4-1.8 3.1zM383 43.4h-15l-6.1 17.9M328.8 64.4l1.3 .6-2.1 2.9zM230 173.9h185.4v63.1h-185.4zM230 178.8h185.4M242.3 173.9v63.1M249.6 173.9v63.1M257.5 173.9v63.1M323.8 173.9v63.1M383 173.9v63.1M393.6 173.9v63.1"/>
<path d="M230 184.1h185.4M230 189.4h185.4M230 194.7h185.4M230 200h185.4M230 205.3h185.4M230 210.6h185.4M230 215.9h185.4M230 221.2h185.4M230 226.4h185.4M230 231.8h185.4"/>
</g>
<g fill="#000">
<path d="M362.4 57.8l1.3 .4-1.8 3.1z" fill-rule="evenodd"/>
<path d="M328.8 64.4l1.3 .6-2.1 2.9z" fill-rule="evenodd"/>
</g>
<g font-size="7">
<text x="76.8" y="10.3" transform="rotate(180 76.8 10.3)">СБ_Коробзадний</text>
<text x="86.7" y="19.9">A</text>
<text x="351.5" y="25.5">2</text>
<text x="204.9" y="30.2">A-A (1: 3 )</text>
<text x="374.2" y="39.6">1</text>
<text x="86.7" y="145.8">A</text>
<text x="327.9" y="246.2">СБ_Коробзадний</text>
</g>
<g font-size="4.9">
<text x="59.4" y="31.5">15</text>
<text x="173.4" y="31.5">15</text>
<text x="87.5" y="68" transform="rotate(-90 87.5 68)">100</text>
<text x="44.4" y="80.2" transform="rotate(-90 44.4 80.2)">234</text>
<text x="118" y="79.6" transform="rotate(-90 118 79.6)">100</text>
<text x="82" y="105.5" transform="rotate(-90 82 105.5)">1,5</text>
<text x="115.2" y="107">100</text>
<text x="99.8" y="125.9">267</text>
<text x="219.1" y="122.2">33</text>
<text x="114.8" y="133.9">357</text>
<text x="114" y="154.7">415,57</text>
<text x="238.3" y="166.5">1.</text>
<text x="247.1" y="166.5">Гайки запрессовать. Позиционировать по отверстиям.</text>
<text x="40" y="178.1" transform="rotate(-90 40 178.1)">31,7</text>
<text x="202.5" y="225" transform="rotate(-90 202.5 225)">294,79</text>
<text x="49.7" y="235.1">13,7</text>
<text x="75.7" y="234.2" transform="rotate(-90 75.7 234.2)">31,7</text>
<text x="52.8" y="246.7">44,09</text>
<text x="82.3" y="249">31,7</text>
<text x="113" y="265.8" transform="rotate(-90 113 265.8)">31,7</text>
<text x="386" y="265.9">0,2</text>
<text x="402.8" y="266.2">1: 3</text>
<text x="183.6" y="275.2">13,7</text>
<text x="176.6" y="283.5">44,09</text>
</g>
<g font-size="4.4">
<text x="105" y="3.7">2</text>
<text x="315" y="3.8">1</text>
<text x="11.9" y="45.6" transform="rotate(-90 11.9 45.6)">Перв. примен.</text>
<text x="12" y="102.2" transform="rotate(-90 12 102.2)">Справ. №</text>
<text x="16" y="145.2">A</text>
<text x="416" y="151.7">A</text>
<text x="12.2" y="174.8" transform="rotate(-90 12.2 174.8)">Подп. идата</text>
<text x="12.2" y="204.3" transform="rotate(-90 12.2 204.3)">Инв. №дубл.</text>
<text x="12" y="229.5" transform="rotate(-90 12 229.5)">Взам. инв. №</text>
<text x="369" y="256.1">Лит.</text>
<text x="383.7" y="256.1">Масса</text>
<text x="398.7" y="256.1">Масштаб</text>
<text x="12.1" y="259.8" transform="rotate(-90 12.1 259.8)">Подп. идата</text>
<text x="230.2" y="261.1">Изм.</text>
<text x="238.2" y="261.1">Лист</text>
<text x="251.5" y="261">№докум.</text>
<text x="273.4" y="261.2">Подп.</text>
<text x="285.6" y="261.2">Дата</text>
<text x="230.4" y="266.1">Разраб.</text>
<text x="247.4" y="265.7">Королев В. В.</text>
<text x="230.6" y="271.1">Пров.</text>
<text x="230.3" y="276.1">Т. контр.</text>
<text x="230.5" y="281.1">Нач.отд.</text>
<text x="366.5" y="276.1">Лист</text>
<text x="386.5" y="276.1">Листов</text>
<text x="406.4" y="276">1</text>
<text x="230.4" y="286.1">Н. контр.</text>
<text x="12.1" y="289.4" transform="rotate(-90 12.1 289.4)">Инв. №подл.</text>
<text x="230.3" y="291.1">Утв.</text>
<text x="105" y="295.9">2</text>
<text x="315" y="296.1">1</text>
<text x="323.5" y="295.8">Копировал</text>
<text x="370" y="295.8">Формат А3</text>
</g>
<g font-size="3.3">
<text x="230" y="177.2">Формат</text>
<text x="242.3" y="177.6">Зона</text>
<text x="250.5" y="177.6">Поз.</text>
<text x="280.9" y="177.6">Обозначение</text>
<text x="342.5" y="177.6">Наименование</text>
<text x="385.2" y="177.6">Кол.</text>
<text x="395.4" y="177.2">Примечание</text>
<text x="336.2" y="187.6">Документация</text>
<text x="258.4" y="198.2">СБ_Коробзадний</text>
<text x="324.7" y="198.2">Сборочный чертеж</text>
<text x="387.7" y="198.6">1</text>
<text x="342" y="219.5">Детали</text>
<text x="252.9" y="230.3">1</text>
<text x="258.4" y="229.9">Коробзадний</text>
<text x="387.7" y="230.3">1</text>
<text x="252.7" y="235.6">2</text>
<text x="258.4" y="235.3">Гайка запрессовочная M5</text>
<text x="387.3" y="235.6">4</text>
</g>
<text font-size="2.8" x="285" y="265.5">06.12.2022</text>
</svg>
